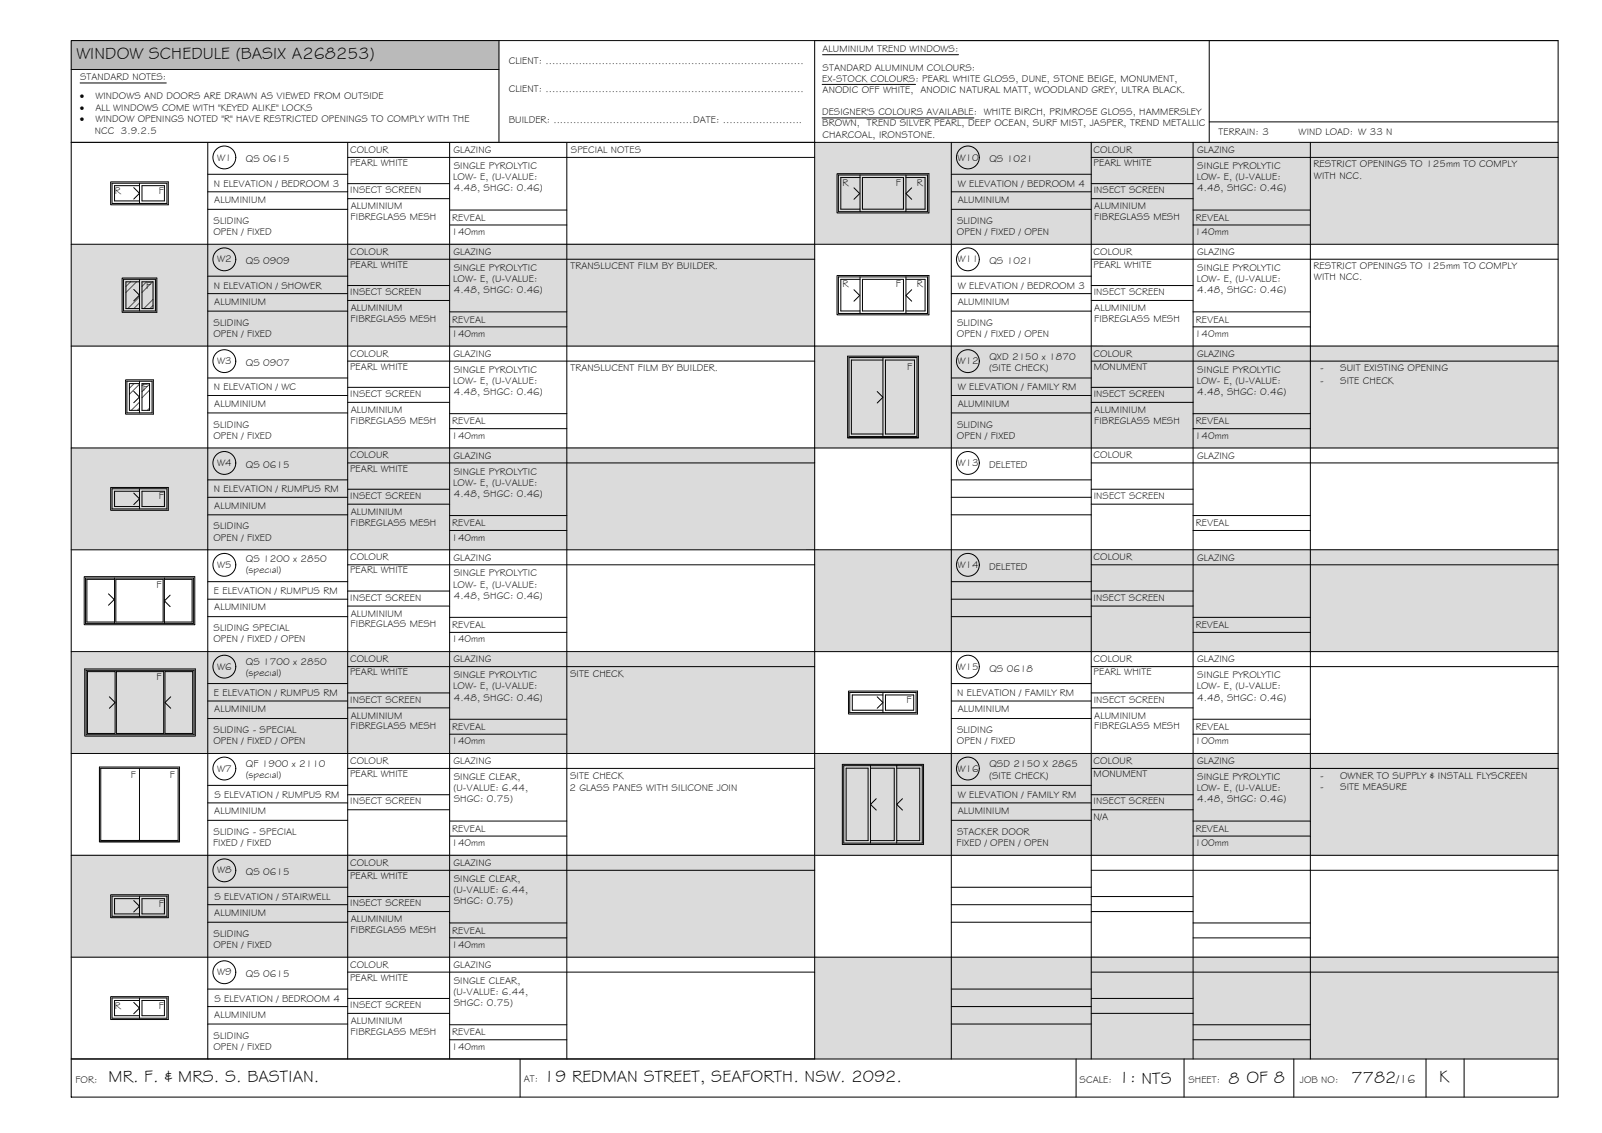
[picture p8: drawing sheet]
<svg xmlns="http://www.w3.org/2000/svg" width="420mm" height="297mm" viewBox="0 0 420 297" stroke-linecap="round" stroke-linejoin="round" font-family="sans-serif">
<!-- layer: WINDOW SCHEDULE HATCH -->
<g fill="#bababa" stroke="#bababa" stroke-width=".26">
<path d="M18.7 10.6l112.2 7.6v-7.6zM18.7 10.6l112.2 7.6h-112.2z"/>
<path d="M286.2 37.3l122.5 4v-4zM286.2 37.3l122.5 4h-122.5z"/>
<path d="M286.2 48.1l26.7 4v-4zM286.2 48.1l26.7 4h-26.7z"/>
<path d="M312.9 55.1l30.8 3.9v-3.9zM312.9 55.1l30.8 3.9h-30.8z"/>
<path d="M91.2 64l122.5 4v-4zM91.2 64l122.5 4h-122.5z"/>
<path d="M91.2 74.9l26.7 3.9v-3.9zM91.2 74.9l26.7 3.9h-26.7z"/>
<path d="M117.9 81.8l30.8 3.9v-3.9zM117.9 81.8l30.8 3.9h-30.8z"/>
<path d="M286.2 90.7l122.5 4v-4zM286.2 90.7l122.5 4h-122.5z"/>
<path d="M286.2 101.6l26.7 3.9v-3.9zM286.2 101.6l26.7 3.9h-26.7z"/>
<path d="M312.9 108.5l30.8 3.9v-3.9zM312.9 108.5l30.8 3.9h-30.8z"/>
<path d="M91.2 117.4l122.5 4v-4zM91.2 117.4l122.5 4h-122.5z"/>
<path d="M91.2 128.3l26.7 3.9v-3.9zM91.2 128.3l26.7 3.9h-26.7z"/>
<path d="M117.9 135.2l30.8 3.9v-3.9zM117.9 135.2l30.8 3.9h-30.8z"/>
<path d="M286.2 144.1l122.5 4v-4zM286.2 144.1l122.5 4h-122.5z"/>
<path d="M286.2 155l26.7 3.9v-3.9zM286.2 155l26.7 3.9h-26.7z"/>
<path d="M312.9 161.9l30.8 3.9v-3.9zM312.9 161.9l30.8 3.9h-30.8z"/>
<path d="M91.2 170.8l122.5 4v-4zM91.2 170.8l122.5 4h-122.5z"/>
<path d="M91.2 181.6l26.7 4v-4zM91.2 181.6l26.7 4h-26.7z"/>
<path d="M117.9 188.6l30.8 3.9v-3.9zM117.9 188.6l30.8 3.9h-30.8z"/>
<path d="M286.2 197.5l122.5 4v-4zM286.2 197.5l122.5 4h-122.5z"/>
<path d="M286.2 208.4l26.7 3.9v-3.9zM286.2 208.4l26.7 3.9h-26.7z"/>
<path d="M312.9 215.3l30.8 3.9v-3.9zM312.9 215.3l30.8 3.9h-30.8z"/>
<path d="M91.2 224.2l122.5 4v-4zM91.2 224.2l122.5 4h-122.5z"/>
<path d="M91.2 235l26.7 4v-4zM91.2 235l26.7 4h-26.7z"/>
<path d="M117.9 242l30.8 3.9v-3.9zM117.9 242l30.8 3.9h-30.8z"/>
<path d="M286.2 250.9l122.5 4v-4zM286.2 250.9l122.5 4h-122.5z"/>
<path d="M286.2 261.8l26.7 3.9v-3.9zM286.2 261.8l26.7 3.9h-26.7z"/>
<path d="M312.9 268.7l30.8 3.9v-3.9zM312.9 268.7l30.8 3.9h-30.8z"/>
</g>
<g fill="#dbdbdb" stroke="#dbdbdb" stroke-width=".26">
<path d="M213.7 37.3l195 26.7v-26.7zM213.7 37.3l195 26.7h-195z"/>
<path d="M18.7 64l195 26.7v-26.7zM18.7 64l195 26.7h-195z"/>
<path d="M213.7 90.7l195 26.7v-26.7zM213.7 90.7l195 26.7h-195z"/>
<path d="M18.7 117.4l195 26.7v-26.7zM18.7 117.4l195 26.7h-195z"/>
<path d="M213.7 144.1l195 26.7v-26.7zM213.7 144.1l195 26.7h-195z"/>
<path d="M18.7 170.8l195 26.7v-26.7zM18.7 170.8l195 26.7h-195z"/>
<path d="M213.7 197.5l195 26.7v-26.7zM213.7 197.5l195 26.7h-195z"/>
<path d="M18.7 224.2l195 26.7v-26.7zM18.7 224.2l195 26.7h-195z"/>
<path d="M213.7 250.9l195 26.7v-26.7zM213.7 250.9l195 26.7h-195z"/>
</g>
<!-- layer: HATCH -->
<g fill="none" stroke="#545454" stroke-width=".26">
<path d="M34.3 73.9l-1.3 1.2M35.8 73.9l-2.8 2.8M36.6 77.8l-3.1 3.1M36.6 79.4l-1.5 1.5M38.4 73.9l-1.2 1.2M40 73.9l-2.8 2.8M40.1 78.5l-2.4 2.4M40.1 80.1l-.8 .8M35.1 100.6l-1.2 1.2M36.6 105.4l-2.2 2.2M36.6 107l-.6 .6M36.6 100.7l-2.7 2.7"/>
<path d="M37.8 100.6l-.6 .5M39.2 107l-.6 .6M39.2 100.7l-2 2M39.2 102.3l-2 2"/>
</g>
<!-- layer: BORDER -->
<g fill="none" stroke="#000" stroke-width=".26">
<path d="M18.7 10.6h390v277h-390zM18.7 18.2h112.2M130.9 10.6v26.7M317.1 10.6v26.7M408.7 10.6h-195v267M18.7 37.3h390M54.5 37.3v240.3M91.2 37.3v240.3M117.9 37.3v240.3M148.7 37.3v240.3M249.5 37.3v240.3M286.2 37.3v240.3"/>
<path d="M312.9 37.3v240.3M317.1 32h91.6M343.7 37.3v240.3M54.5 45.7h36.7M54.5 50.3h36.7M54.5 54.9h36.7M91.2 41.3h122.5M91.2 48.1h26.7M91.2 52.1h26.7M117.9 55.1h30.8M117.9 59h30.8M249.5 45.7h36.7"/>
<path d="M249.5 50.3h36.7M249.5 54.9h36.7M286.2 41.3h122.5M286.2 48.1h26.7M286.2 52.1h26.7M312.9 55.1h30.8M312.9 59h30.8M18.7 64h390M54.5 72.4h36.7M54.5 77h36.7M91.2 68h122.5M91.2 74.9h26.7"/>
<path d="M91.2 78.8h26.7M249.5 72.4h36.7M249.5 77h36.7M286.2 68h122.5M286.2 74.9h26.7M286.2 78.8h26.7M18.7 90.7h390M54.5 81.6h36.7M54.5 99.1h36.7M91.2 94.7h122.5M117.9 81.8h30.8M117.9 85.7h30.8"/>
<path d="M249.5 81.6h36.7M249.5 99.1h36.7M286.2 94.7h122.5M312.9 81.8h30.8M312.9 85.7h30.8M18.7 117.4h390M54.5 103.7h36.7M54.5 108.3h36.7M91.2 101.6h26.7M91.2 105.5h26.7M117.9 108.5h30.8M117.9 112.4h30.8"/>
<path d="M249.5 103.7h36.7M249.5 108.3h36.7M286.2 101.6h26.7M286.2 105.5h26.7M312.9 108.5h30.8M312.9 112.4h30.8M54.5 125.8h36.7M54.5 130.4h36.7M54.5 135h36.7M91.2 121.4h122.5M91.2 128.3h26.7M91.2 132.2h26.7"/>
<path d="M117.9 135.2h30.8M117.9 139.1h30.8M249.5 125.8h36.7M249.5 130.4h36.7M249.5 135h36.7M286.2 121.4h122.5M286.2 128.3h26.7M286.2 132.2h26.7M312.9 135.2h30.8M312.9 139.1h30.8M18.7 144.1h390M54.5 152.5h36.7"/>
<path d="M54.5 157.1h36.7M91.2 148.1h122.5M91.2 155h26.7M91.2 158.9h26.7M249.5 152.5h36.7M249.5 157.1h36.7M286.2 148.1h122.5M286.2 155h26.7M286.2 158.9h26.7M18.7 170.8h390M54.5 161.7h36.7M54.5 179.2h36.7"/>
<path d="M91.2 174.8h122.5M117.9 161.9h30.8M117.9 165.8h30.8M249.5 161.7h36.7M249.5 179.2h36.7M286.2 174.8h122.5M312.9 161.9h30.8M312.9 165.8h30.8M18.7 197.5h390M54.5 183.8h36.7M54.5 188.4h36.7M91.2 181.7h26.7"/>
<path d="M91.2 185.6h26.7M117.9 188.6h30.8M117.9 192.5h30.8M249.5 183.8h36.7M249.5 188.4h36.7M286.2 181.7h26.7M286.2 185.6h26.7M312.9 188.6h30.8M312.9 192.5h30.8M54.5 205.9h36.7M54.5 210.5h36.7M54.5 215.1h36.7"/>
<path d="M91.2 201.5h122.5M91.2 208.4h26.7M91.2 212.3h26.7M117.9 215.3h30.8M117.9 219.2h30.8M249.5 205.9h36.7M249.5 210.5h36.7M249.5 215.1h36.7M286.2 201.5h122.5M286.2 208.4h26.7M286.2 212.3h26.7M312.9 215.3h30.8"/>
<path d="M312.9 219.2h30.8M18.7 224.2h390M54.5 232.6h36.7M54.5 237.2h36.7M91.2 228.2h122.5M91.2 235h26.7M91.2 239h26.7M249.5 232.6h36.7M249.5 237.2h36.7M286.2 228.2h122.5M286.2 235h26.7M286.2 239h26.7"/>
<path d="M18.7 250.9h390M54.5 241.8h36.7M54.5 259.3h36.7M91.2 254.9h122.5M117.9 242h30.8M117.9 245.9h30.8M249.5 241.8h36.7M249.5 259.3h36.7M286.2 254.9h122.5M312.9 242h30.8M312.9 245.9h30.8M18.7 277.6h390"/>
<path d="M54.5 263.9h36.7M54.5 268.5h36.7M91.2 261.8h26.7M91.2 265.7h26.7M117.9 268.7h30.8M117.9 272.6h30.8M136.4 277.6v10M249.5 263.9h36.7M249.5 268.5h36.7M282.2 277.6v10M286.2 261.8h26.7M286.2 265.7h26.7"/>
<path d="M310.5 277.6v10M312.9 268.7h30.8M312.9 272.6h30.8M339.3 277.6v10M374 277.6v10M384 277.6v10"/>
</g>
<!-- layer: TEXT -->
<path d="M215.7 14.3h35.7M21 21.8h22.6M215.6 30.9h39.8M215.6 22.1h24.5" fill="none" stroke="#000" stroke-width=".26"/>
<!-- layer: WINDOWS -->
<g fill="none" stroke="#000" stroke-width=".26">
<path d="M29.4 48h14.4v5.3h-14.4zM35.1 49.2l1.5 1.5-1.5 1.5M36.6 48.7h-6.6v4h6.6M36.6 48v5.3M37.2 48.7h5.9v4h-5.9zM219.9 45.9h23.4v9.6h-23.4zM224 49.2l1.5 1.6-1.5 1.5M225.6 46.5h-5.1v8.3h5.1M225.6 45.9v9.6M226.2 46.5h10.7v8.3h-10.7zM237.6 46.5h5v8.3h-5M237.6 45.9v9.6"/>
<path d="M239.1 49.2l-1.5 1.6 1.5 1.5M32.4 73.2h8.4v8.3h-8.4zM35.1 75.9l1.5 1.5-1.5 1.5M36.6 73.2v8.3M36.6 73.9h-3.6v7h3.6M37.2 73.9h2.9v7h-2.9zM219.9 72.6h23.4v9.6h-23.4zM224 76l1.5 1.5-1.5 1.5M225.6 73.2h-5.1v8.3h5.1M225.6 72.6v9.6M226.2 73.2h10.7v8.3h-10.7zM237.6 73.2h5v8.3h-5"/>
<path d="M237.6 72.6v9.6M239.1 76l-1.5 1.5 1.5 1.5M33.3 99.9h6.6v8.3h-6.6zM36.6 99.9v8.3M222.7 93.7h17.8v20.7h-17.8zM231.6 93.7v20.7M231.6 94.4h-8.3v19.4h8.3M232.2 94.4h7.6v19.4h-7.6zM35.1 102.6l1.5 1.5-1.5 1.5M36.6 100.6h-2.7v7h2.7M37.2 100.6h2v7h-2zM230.1 102.7l1.5 1.5-1.5 1.5"/>
<path d="M29.4 128.1h14.4v5.3h-14.4zM35.1 129.3l1.5 1.5-1.5 1.5M36.6 128.8h-6.6v4h6.6M36.6 128.1v5.3M37.2 128.8h5.9v4h-5.9zM22.4 151.5h28.3v11.9h-28.3zM28.5 155.7l1.5 1.5-1.5 1.5M30 151.5v11.9M30 151.9h-7.2v11.2h7.2M30.4 151.9h12.4v11.2h-12.4zM43.1 151.5v11.9M43.1 151.9h7.3v11.2h-7.3"/>
<path d="M44.6 156l-1.5 1.5 1.5 1.5M22.6 175.7h28.3v16.9h-28.3zM22.9 176.1h7.3v16.2h-7.3zM30.5 176.1h12.4v16.2h-12.4zM43.3 176.1h7.2v16.2h-7.2zM28.7 182.7l1.5 1.5-1.5 1.5M44.8 182.7l-1.5 1.5 1.5 1.5M222.9 181.5h17.4v5.3h-17.4zM230.1 182.7l1.5 1.5-1.5 1.5M231.6 182.2h-8.1v4h8.1M231.6 181.5v5.3M232.2 182.2h7.4v4h-7.4z"/>
<path d="M26.4 201.4h20.3v18.9h-20.3zM36.6 201.4v18.9M221.3 200.7h20.6v20.3h-20.6zM221.9 201.4h5.8v19h-5.8zM228.3 201.4h6.2v19h-6.2M228.3 200.7v20.3M229.8 209.4l-1.5 1.5 1.5 1.5M235.2 201.4h6v19h-6M235.2 200.7v20.3M236.7 209.4l-1.5 1.5 1.5 1.5M29.4 234.9h14.4v5.3h-14.4zM35.1 236.1l1.5 1.5-1.5 1.5"/>
<path d="M36.6 235.6h-6.6v4h6.6M36.6 234.9v5.3M37.2 235.6h5.9v4h-5.9zM29.4 261.6h14.4v5.3h-14.4zM35.1 262.8l1.5 1.5-1.5 1.5M36.6 262.3h-6.6v4h6.6M36.6 261.6v5.3M37.2 262.3h5.9v4h-5.9z"/>
<circle cx="58.8" cy="41.3" r="3"/>
<circle cx="253.8" cy="41.3" r="3"/>
<circle cx="58.8" cy="68" r="3"/>
<circle cx="253.8" cy="68" r="3"/>
<circle cx="58.8" cy="94.7" r="3"/>
<circle cx="253.8" cy="94.7" r="3"/>
<circle cx="58.8" cy="121.4" r="3"/>
<circle cx="253.8" cy="121.4" r="3"/>
<circle cx="58.8" cy="148.1" r="3"/>
<circle cx="253.8" cy="148.1" r="3"/>
<circle cx="58.8" cy="174.8" r="3"/>
<circle cx="253.8" cy="174.8" r="3"/>
<circle cx="58.8" cy="201.5" r="3"/>
<circle cx="253.8" cy="201.5" r="3"/>
<circle cx="58.8" cy="228.2" r="3"/>
<circle cx="58.8" cy="254.9" r="3"/>
</g>
<!-- layer: NEWWORK -->
<g fill="none" stroke="#000" stroke-width=".26">
<path d="M29 47.7h15.1v6h-15.1zM219.5 45.5h24.1v10.3h-24.1zM32 72.9h9.1v9h-9.1zM219.5 72.2h24.1v10.3h-24.1zM32.9 99.6h7.3v9h-7.3zM222.3 93.4h18.6v21.4h-18.6zM222.3 114.8h18.6M29 127.8h15.1v6h-15.1zM22.1 151.2h29v12.6h-29zM22.2 175.4h29v17.6h-29zM222.5 181.2h18.1v6h-18.1zM26.1 201.1v19.6h21"/>
<path d="M26.1 201.1h21v19.6h-21zM220.9 200.4h21.3v21h-21.3zM29 234.6h15.1v6h-15.1zM29 261.3h15.1v6h-15.1z"/>
</g>
<g font-size="4.5">
<text x="20" y="15.6">WINDOW SCHEDULE (BASIX A268253)</text>
<text x="28.5" y="283.7">MR. F. &amp; MRS. S. BASTIAN.</text>
<text x="142.6" y="283.7">19 REDMAN STREET, SEAFORTH. NSW. 2092.</text>
<text x="293.4" y="284">1: NTS</text>
<text x="322.2" y="284.2">8 OF 8</text>
<text x="354.5" y="283.8">7782</text>
<text x="377.5" y="283.8">K</text>
</g>
<text font-size="3.2" x="366.3" y="283.8">/16</text>
<g font-size="2.6">
<text x="133.4" y="16.9">CLIENT: ..............................................................................</text>
<text x="215.7" y="13.6">ALUMINIUM TREND WINDOWS:</text>
<text x="21" y="21.1">STANDARD NOTES:</text>
<text x="215.6" y="21.4">EX-STOCK COLOURS: PEARL WHITE GLOSS, DUNE, STONE BEIGE, MONUMENT,</text>
<text x="215.7" y="18.5">STANDARD ALUMINUM COLOURS:</text>
<text x="21" y="26.1">·</text>
<text x="21" y="29.1">·</text>
<text x="25" y="29.1">ALL WINDOWS COME WITH &quot;KEYED ALIKE&quot; LOCKS</text>
<text x="25" y="26.1">WINDOWS AND DOORS ARE DRAWN AS VIEWED FROM OUTSIDE</text>
<text x="133.4" y="24">CLIENT: ..............................................................................</text>
<text x="215.7" y="24.4">ANODIC OFF WHITE, ANODIC NATURAL MATT, WOODLAND GREY, ULTRA BLACK.</text>
<text x="21" y="32.1">·</text>
<text x="24.9" y="35.1">NCC 3.9.2.5</text>
<text x="25" y="32.1">WINDOW OPENINGS NOTED &quot;R&quot; HAVE RESTRICTED OPENINGS TO COMPLY WITH THE</text>
<text x="133.4" y="32.3">BUILDER: ..........................................DATE: ........................</text>
<text x="215.6" y="30.2">DESIGNER'S COLOURS AVAILABLE: WHITE BIRCH, PRIMROSE GLOSS, HAMMERSLEY</text>
<text x="215.7" y="33.2">BROWN, TREND SILVER PEARL, DEEP OCEAN, SURF MIST, JASPER, TREND METALLIC</text>
<text x="319.6" y="35.4">TERRAIN: 3</text>
<text x="340.6" y="35.4">WIND LOAD: W 33 N</text>
<text x="91.8" y="40.1">COLOUR</text>
<text x="119" y="40.1">GLAZING</text>
<text x="149.7" y="40.1">SPECIAL NOTES</text>
<text x="215.7" y="36.1">CHARCOAL, IRONSTONE.</text>
<text x="286.8" y="40.1">COLOUR</text>
<text x="314" y="40.1">GLAZING</text>
<text x="57" y="42.1">W1</text>
<text x="64.5" y="42.6">QS 0615</text>
<text x="91.8" y="43.5">PEARL WHITE</text>
<text x="118.9" y="47.2">LOW- E, (U-VALUE:</text>
<text x="119" y="44.3">SINGLE PYROLYTIC</text>
<text x="251.1" y="42.1">W10</text>
<text x="259.5" y="42.6">QS 1021</text>
<text x="286.8" y="43.5">PEARL WHITE</text>
<text x="313.9" y="47.2">LOW- E, (U-VALUE:</text>
<text x="314" y="44.3">SINGLE PYROLYTIC</text>
<text x="344.5" y="43.9">RESTRICT OPENINGS TO 125mm TO COMPLY</text>
<text x="344.6" y="46.8">WITH NCC.</text>
<text x="30.1" y="50.8">R</text>
<text x="41.6" y="50.8">F</text>
<text x="56.1" y="49">N ELEVATION / BEDROOM 3</text>
<text x="56.2" y="53.2">ALUMINIUM</text>
<text x="91.8" y="50.7">INSECT SCREEN</text>
<text x="119" y="50.2">4.48, SHGC: 0.46)</text>
<text x="221" y="48.6">R</text>
<text x="235" y="48.6">F</text>
<text x="240.5" y="48.6">R</text>
<text x="251.2" y="49">W ELEVATION / BEDROOM 4</text>
<text x="251.2" y="53.2">ALUMINIUM</text>
<text x="286.9" y="50.7">INSECT SCREEN</text>
<text x="314" y="50.2">4.48, SHGC: 0.46)</text>
<text x="56" y="58.7">SLIDING</text>
<text x="92" y="57.7">FIBREGLASS MESH</text>
<text x="92" y="54.9">ALUMINIUM</text>
<text x="118.6" y="57.9">REVEAL</text>
<text x="251" y="58.7">SLIDING</text>
<text x="287" y="57.7">FIBREGLASS MESH</text>
<text x="287" y="54.9">ALUMINIUM</text>
<text x="313.6" y="57.9">REVEAL</text>
<text x="56" y="61.6">OPEN / FIXED</text>
<text x="118.4" y="61.7">140mm</text>
<text x="251" y="61.6">OPEN / FIXED / OPEN</text>
<text x="313.4" y="61.7">140mm</text>
<text x="57" y="68.8">W2</text>
<text x="64.5" y="69.3">QS 0909</text>
<text x="91.8" y="70.2">PEARL WHITE</text>
<text x="91.8" y="66.8">COLOUR</text>
<text x="119" y="66.9">GLAZING</text>
<text x="119" y="71">SINGLE PYROLYTIC</text>
<text x="149.6" y="70.6">TRANSLUCENT FILM BY BUILDER.</text>
<text x="251.1" y="68.8">W11</text>
<text x="259.5" y="69.3">QS 1021</text>
<text x="286.8" y="70.2">PEARL WHITE</text>
<text x="286.8" y="66.8">COLOUR</text>
<text x="314" y="66.9">GLAZING</text>
<text x="314" y="71">SINGLE PYROLYTIC</text>
<text x="344.5" y="70.6">RESTRICT OPENINGS TO 125mm TO COMPLY</text>
<text x="38.3" y="75.8">F</text>
<text x="56.1" y="75.7">N ELEVATION / SHOWER</text>
<text x="91.8" y="77.4">INSECT SCREEN</text>
<text x="118.9" y="73.9">LOW- E, (U-VALUE:</text>
<text x="119" y="76.9">4.48, SHGC: 0.46)</text>
<text x="221" y="75.3">R</text>
<text x="235" y="75.3">F</text>
<text x="240.5" y="75.3">R</text>
<text x="251.2" y="75.7">W ELEVATION / BEDROOM 3</text>
<text x="286.9" y="77.4">INSECT SCREEN</text>
<text x="313.9" y="73.9">LOW- E, (U-VALUE:</text>
<text x="314" y="76.9">4.48, SHGC: 0.46)</text>
<text x="344.6" y="73.5">WITH NCC.</text>
<text x="56.2" y="79.9">ALUMINIUM</text>
<text x="92" y="81.6">ALUMINIUM</text>
<text x="251.2" y="79.9">ALUMINIUM</text>
<text x="287" y="81.6">ALUMINIUM</text>
<text x="56" y="88.3">OPEN / FIXED</text>
<text x="56" y="85.4">SLIDING</text>
<text x="92" y="84.4">FIBREGLASS MESH</text>
<text x="118.4" y="88.3">140mm</text>
<text x="118.6" y="84.6">REVEAL</text>
<text x="251" y="88.3">OPEN / FIXED / OPEN</text>
<text x="251" y="85.4">SLIDING</text>
<text x="287" y="84.4">FIBREGLASS MESH</text>
<text x="313.4" y="88.3">140mm</text>
<text x="313.6" y="84.6">REVEAL</text>
<text x="57" y="95.5">W3</text>
<text x="64.5" y="96">QS 0907</text>
<text x="91.8" y="93.5">COLOUR</text>
<text x="119" y="93.5">GLAZING</text>
<text x="251.1" y="95.5">W12</text>
<text x="259.5" y="94.3">QXD 2150 x 1870</text>
<text x="286.8" y="93.5">COLOUR</text>
<text x="314" y="93.5">GLAZING</text>
<text x="91.8" y="96.9">PEARL WHITE</text>
<text x="118.9" y="100.6">LOW- E, (U-VALUE:</text>
<text x="119" y="97.7">SINGLE PYROLYTIC</text>
<text x="149.6" y="97.3">TRANSLUCENT FILM BY BUILDER.</text>
<text x="238" y="97">F</text>
<text x="259.4" y="97.3">(SITE CHECK)</text>
<text x="286.9" y="96.9">MONUMENT</text>
<text x="313.9" y="100.6">LOW- E, (U-VALUE:</text>
<text x="314" y="97.7">SINGLE PYROLYTIC</text>
<text x="346.2" y="97.3">-</text>
<text x="346.2" y="100.6">-</text>
<text x="351.5" y="97.3">SUIT EXISTING OPENING</text>
<text x="351.5" y="100.6">SITE CHECK</text>
<text x="37.5" y="102.5">F</text>
<text x="56.1" y="102.4">N ELEVATION / WC</text>
<text x="56.2" y="106.7">ALUMINIUM</text>
<text x="91.8" y="104.1">INSECT SCREEN</text>
<text x="119" y="103.6">4.48, SHGC: 0.46)</text>
<text x="251.2" y="102.4">W ELEVATION / FAMILY RM</text>
<text x="251.2" y="106.7">ALUMINIUM</text>
<text x="286.9" y="104.1">INSECT SCREEN</text>
<text x="314" y="103.6">4.48, SHGC: 0.46)</text>
<text x="56" y="112.1">SLIDING</text>
<text x="92" y="111.1">FIBREGLASS MESH</text>
<text x="92" y="108.3">ALUMINIUM</text>
<text x="118.6" y="111.3">REVEAL</text>
<text x="251" y="112.1">SLIDING</text>
<text x="287" y="111.1">FIBREGLASS MESH</text>
<text x="287" y="108.3">ALUMINIUM</text>
<text x="313.6" y="111.3">REVEAL</text>
<text x="56" y="115">OPEN / FIXED</text>
<text x="118.4" y="115">140mm</text>
<text x="251" y="115">OPEN / FIXED</text>
<text x="313.4" y="115">140mm</text>
<text x="57" y="122.2">W4</text>
<text x="64.5" y="122.7">QS 0615</text>
<text x="91.8" y="123.6">PEARL WHITE</text>
<text x="91.8" y="120.2">COLOUR</text>
<text x="119" y="120.3">GLAZING</text>
<text x="119" y="124.4">SINGLE PYROLYTIC</text>
<text x="251.1" y="122.2">W13</text>
<text x="259.4" y="122.6">DELETED</text>
<text x="286.8" y="120.2">COLOUR</text>
<text x="314" y="120.3">GLAZING</text>
<text x="41.6" y="130.9">F</text>
<text x="56.1" y="129.1">N ELEVATION / RUMPUS RM</text>
<text x="91.8" y="130.8">INSECT SCREEN</text>
<text x="118.9" y="127.4">LOW- E, (U-VALUE:</text>
<text x="119" y="130.3">4.48, SHGC: 0.46)</text>
<text x="286.9" y="130.8">INSECT SCREEN</text>
<text x="56.2" y="133.3">ALUMINIUM</text>
<text x="92" y="137.8">FIBREGLASS MESH</text>
<text x="92" y="135">ALUMINIUM</text>
<text x="118.6" y="138">REVEAL</text>
<text x="313.6" y="138">REVEAL</text>
<text x="56" y="141.7">OPEN / FIXED</text>
<text x="56" y="138.8">SLIDING</text>
<text x="118.4" y="141.7">140mm</text>
<text x="57" y="148.9">W5</text>
<text x="64.5" y="147.4">QS 1200 x 2850</text>
<text x="91.8" y="146.9">COLOUR</text>
<text x="119" y="147">GLAZING</text>
<text x="251.1" y="148.9">W14</text>
<text x="259.4" y="149.3">DELETED</text>
<text x="286.8" y="146.9">COLOUR</text>
<text x="314" y="147">GLAZING</text>
<text x="41" y="154.1">F</text>
<text x="56.1" y="155.8">E ELEVATION / RUMPUS RM</text>
<text x="64.5" y="150.3">(special)</text>
<text x="91.8" y="150.3">PEARL WHITE</text>
<text x="118.9" y="154">LOW- E, (U-VALUE:</text>
<text x="119" y="151.1">SINGLE PYROLYTIC</text>
<text x="56.2" y="160">ALUMINIUM</text>
<text x="91.8" y="157.5">INSECT SCREEN</text>
<text x="92" y="161.7">ALUMINIUM</text>
<text x="119" y="157">4.48, SHGC: 0.46)</text>
<text x="286.8" y="157.5">INSECT SCREEN</text>
<text x="56" y="165.5">SLIDING SPECIAL</text>
<text x="92" y="164.5">FIBREGLASS MESH</text>
<text x="118.6" y="164.7">REVEAL</text>
<text x="313.6" y="164.7">REVEAL</text>
<text x="56" y="168.4">OPEN / FIXED / OPEN</text>
<text x="91.8" y="173.6">COLOUR</text>
<text x="118.4" y="168.4">140mm</text>
<text x="119" y="173.6">GLAZING</text>
<text x="286.8" y="173.6">COLOUR</text>
<text x="314" y="173.6">GLAZING</text>
<text x="41" y="178.3">F</text>
<text x="57" y="175.6">W6</text>
<text x="64.5" y="177.3">(special)</text>
<text x="64.5" y="174.4">QS 1700 x 2850</text>
<text x="91.8" y="177">PEARL WHITE</text>
<text x="119" y="177.8">SINGLE PYROLYTIC</text>
<text x="149.5" y="177.4">SITE CHECK</text>
<text x="251.1" y="175.6">W15</text>
<text x="259.5" y="176.1">QS 0618</text>
<text x="286.8" y="177">PEARL WHITE</text>
<text x="314" y="177.8">SINGLE PYROLYTIC</text>
<text x="56.1" y="182.5">E ELEVATION / RUMPUS RM</text>
<text x="91.8" y="184.2">INSECT SCREEN</text>
<text x="118.9" y="180.7">LOW- E, (U-VALUE:</text>
<text x="119" y="183.7">4.48, SHGC: 0.46)</text>
<text x="237.8" y="184.3">F</text>
<text x="251.1" y="182.5">N ELEVATION / FAMILY RM</text>
<text x="286.9" y="184.2">INSECT SCREEN</text>
<text x="313.9" y="180.7">LOW- E, (U-VALUE:</text>
<text x="314" y="183.7">4.48, SHGC: 0.46)</text>
<text x="56.2" y="186.7">ALUMINIUM</text>
<text x="92" y="191.2">FIBREGLASS MESH</text>
<text x="92" y="188.4">ALUMINIUM</text>
<text x="118.6" y="191.4">REVEAL</text>
<text x="251.2" y="186.7">ALUMINIUM</text>
<text x="287" y="191.2">FIBREGLASS MESH</text>
<text x="287" y="188.4">ALUMINIUM</text>
<text x="313.6" y="191.4">REVEAL</text>
<text x="56" y="195.1">OPEN / FIXED / OPEN</text>
<text x="56" y="192.2">SLIDING - SPECIAL</text>
<text x="118.4" y="195.1">140mm</text>
<text x="251" y="195.1">OPEN / FIXED</text>
<text x="251" y="192.2">SLIDING</text>
<text x="313.4" y="195.1">100mm</text>
<text x="34.3" y="204">F</text>
<text x="44.5" y="204">F</text>
<text x="57" y="202.3">W7</text>
<text x="64.5" y="201.1">QF 1900 x 2110</text>
<text x="91.8" y="203.7">PEARL WHITE</text>
<text x="91.8" y="200.3">COLOUR</text>
<text x="119" y="200.4">GLAZING</text>
<text x="251.1" y="202.3">W16</text>
<text x="259.5" y="201.2">QSD 2150 X 2865</text>
<text x="286.8" y="203.7">MONUMENT</text>
<text x="286.8" y="200.3">COLOUR</text>
<text x="314" y="200.4">GLAZING</text>
<text x="56.2" y="209.2">S ELEVATION / RUMPUS RM</text>
<text x="64.5" y="204">(special)</text>
<text x="118.9" y="207.4">(U-VALUE: 6.44,</text>
<text x="119" y="204.5">SINGLE CLEAR,</text>
<text x="149.3" y="207.4">2 GLASS PANES WITH SILICONE JOIN</text>
<text x="149.5" y="204.1">SITE CHECK</text>
<text x="251.2" y="209.2">W ELEVATION / FAMILY RM</text>
<text x="259.4" y="204.1">(SITE CHECK)</text>
<text x="313.9" y="207.4">LOW- E, (U-VALUE:</text>
<text x="314" y="204.5">SINGLE PYROLYTIC</text>
<text x="346.2" y="204.1">-</text>
<text x="346.2" y="207">-</text>
<text x="351.5" y="204.1">OWNER TO SUPPLY &amp; INSTALL FLYSCREEN</text>
<text x="351.5" y="207">SITE MEASURE</text>
<text x="56.2" y="213.4">ALUMINIUM</text>
<text x="91.8" y="210.9">INSECT SCREEN</text>
<text x="119" y="210.4">SHGC: 0.75)</text>
<text x="251.2" y="213.4">ALUMINIUM</text>
<text x="286.8" y="215">N/A</text>
<text x="286.8" y="210.9">INSECT SCREEN</text>
<text x="314" y="210.4">4.48, SHGC: 0.46)</text>
<text x="55.9" y="221.8">FIXED / FIXED</text>
<text x="56" y="218.9">SLIDING - SPECIAL</text>
<text x="118.4" y="221.8">140mm</text>
<text x="118.6" y="218.1">REVEAL</text>
<text x="250.9" y="221.8">FIXED / OPEN / OPEN</text>
<text x="251" y="218.9">STACKER DOOR</text>
<text x="313.4" y="221.8">100mm</text>
<text x="313.6" y="218.1">REVEAL</text>
<text x="91.8" y="227">COLOUR</text>
<text x="119" y="227">GLAZING</text>
<text x="57" y="229">W8</text>
<text x="64.5" y="229.5">QS 0615</text>
<text x="91.8" y="230.4">PEARL WHITE</text>
<text x="119" y="231.2">SINGLE CLEAR,</text>
<text x="41.6" y="237.7">F</text>
<text x="56.2" y="235.9">S ELEVATION / STAIRWELL</text>
<text x="91.8" y="237.6">INSECT SCREEN</text>
<text x="118.9" y="234.1">(U-VALUE: 6.44,</text>
<text x="119" y="237.1">SHGC: 0.75)</text>
<text x="56" y="245.6">SLIDING</text>
<text x="56.2" y="240.1">ALUMINIUM</text>
<text x="92" y="244.6">FIBREGLASS MESH</text>
<text x="92" y="241.8">ALUMINIUM</text>
<text x="118.6" y="244.8">REVEAL</text>
<text x="56" y="248.5">OPEN / FIXED</text>
<text x="118.4" y="248.6">140mm</text>
<text x="57" y="255.7">W9</text>
<text x="64.5" y="256.2">QS 0615</text>
<text x="91.8" y="257.1">PEARL WHITE</text>
<text x="91.8" y="253.7">COLOUR</text>
<text x="119" y="253.8">GLAZING</text>
<text x="119" y="257.9">SINGLE CLEAR,</text>
<text x="56.2" y="262.6">S ELEVATION / BEDROOM 4</text>
<text x="118.9" y="260.8">(U-VALUE: 6.44,</text>
<text x="119" y="263.8">SHGC: 0.75)</text>
<text x="30.1" y="264.4">R</text>
<text x="41.6" y="264.4">F</text>
<text x="56.2" y="266.8">ALUMINIUM</text>
<text x="91.8" y="264.3">INSECT SCREEN</text>
<text x="92" y="268.5">ALUMINIUM</text>
<text x="56" y="275.2">OPEN / FIXED</text>
<text x="56" y="272.3">SLIDING</text>
<text x="92" y="271.3">FIBREGLASS MESH</text>
<text x="118.4" y="275.2">140mm</text>
<text x="118.6" y="271.5">REVEAL</text>
<text x="19.8" y="283.8">FOR:</text>
<text x="137.4" y="283.7">AT:</text>
<text x="283.1" y="284">SCALE:</text>
<text x="311.7" y="284">SHEET:</text>
<text x="340.9" y="284">JOB NO:</text>
</g>
</svg>
